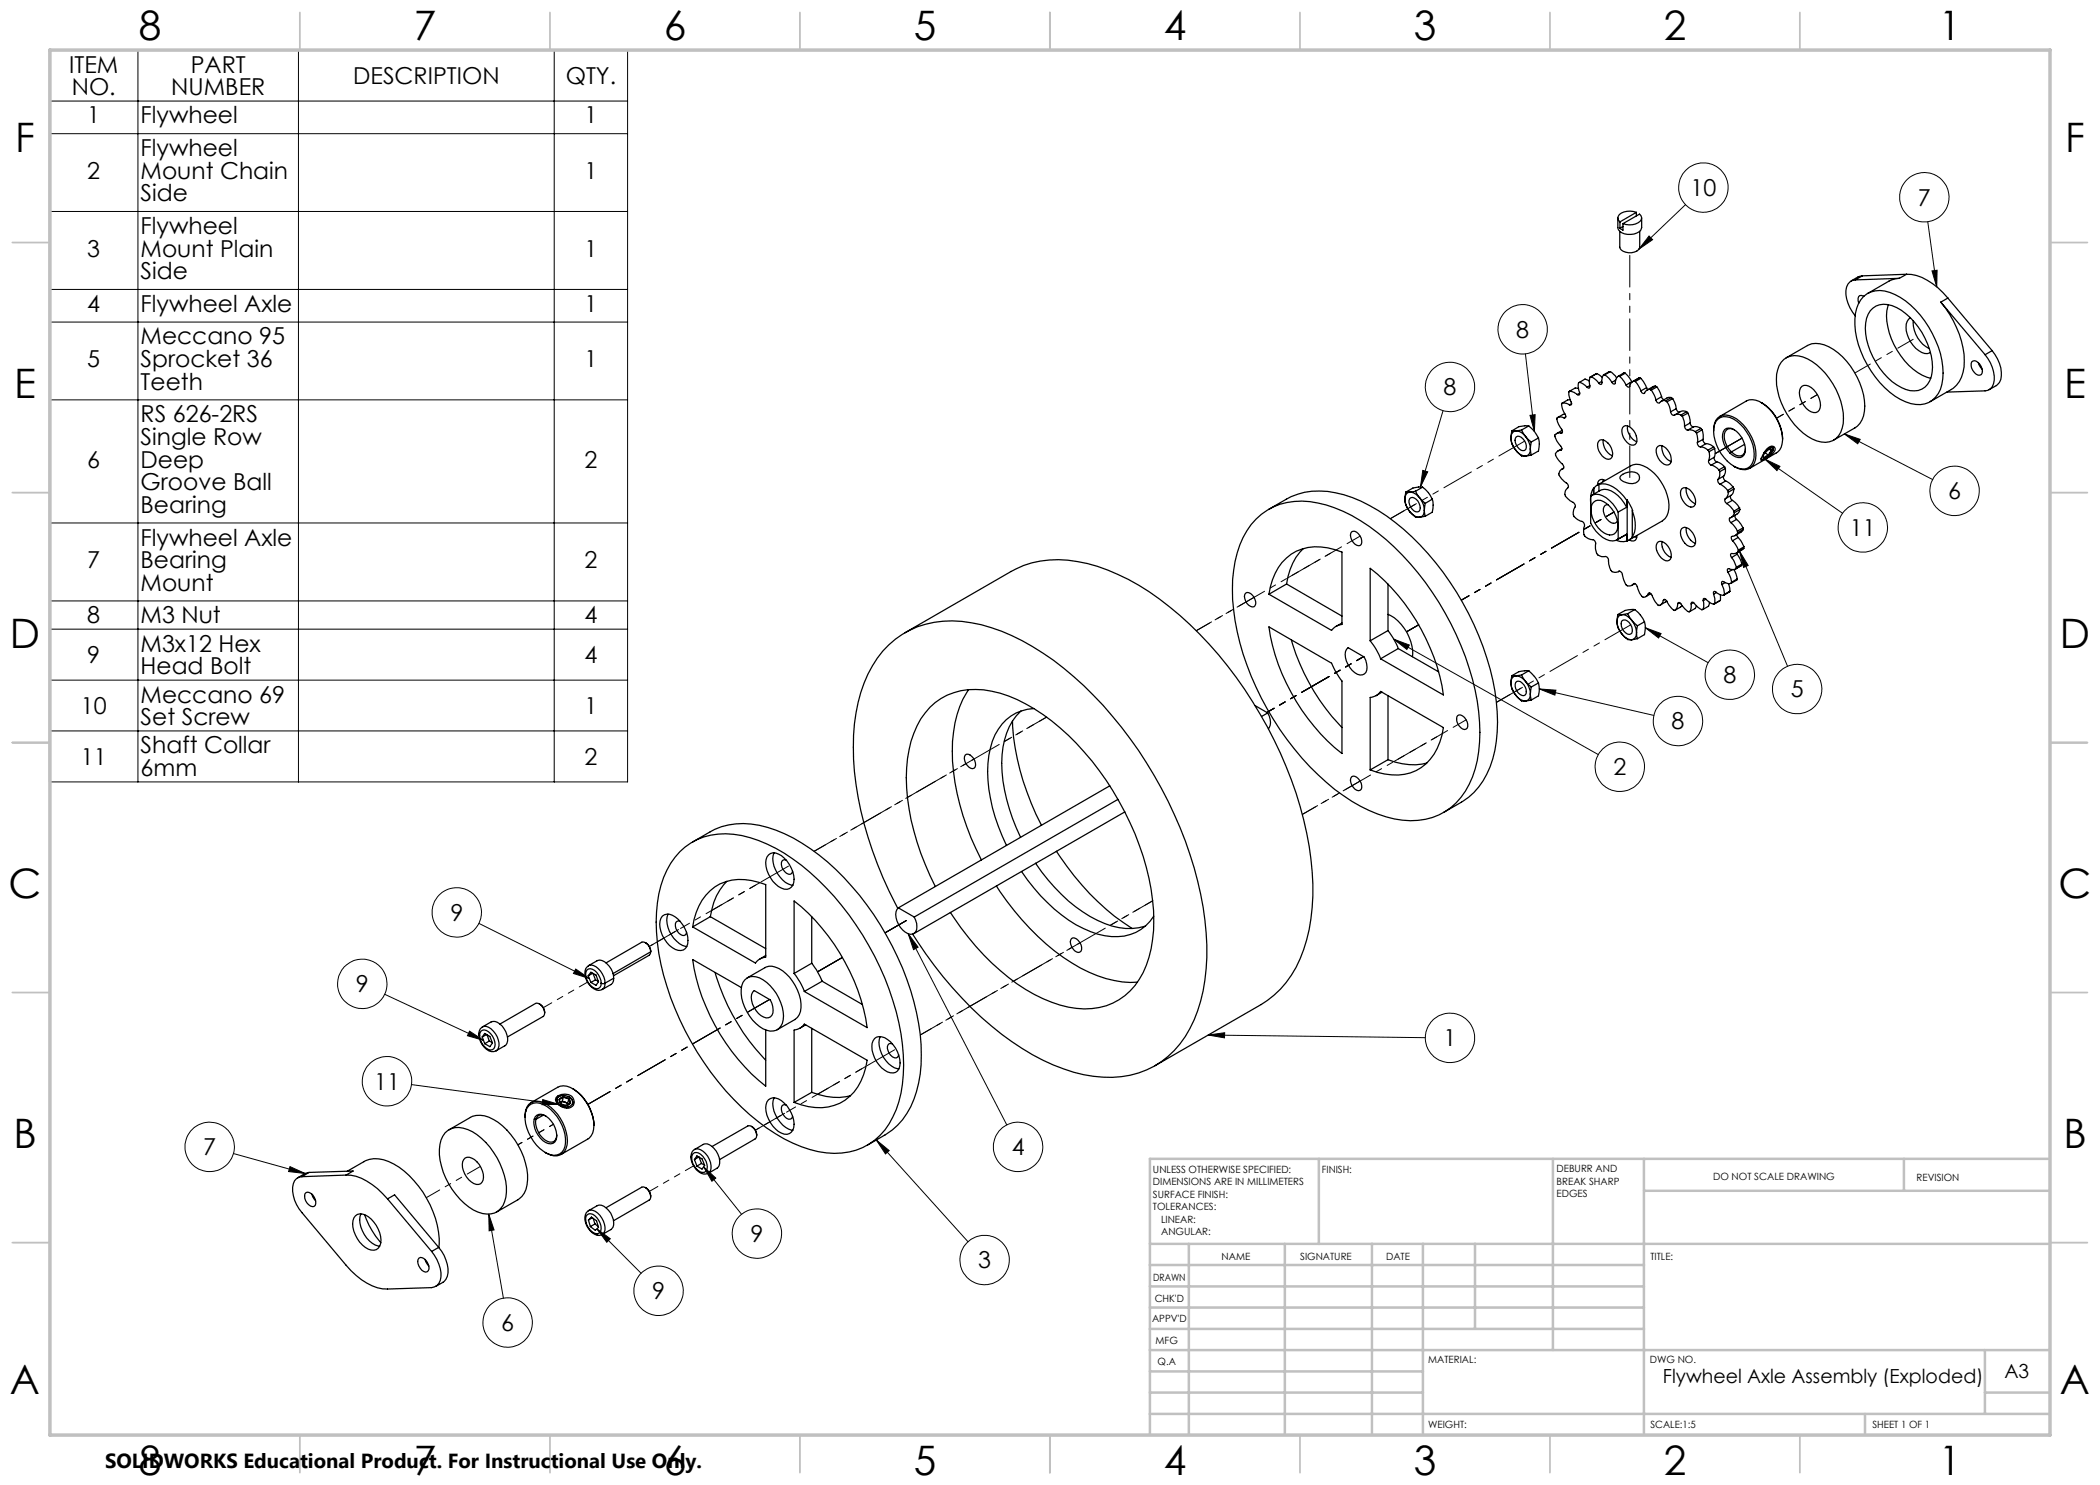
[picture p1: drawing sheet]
<svg xmlns="http://www.w3.org/2000/svg" width="420mm" height="297mm" viewBox="0 0 420 297" stroke-linecap="round" stroke-linejoin="round" font-family="sans-serif">
<g fill="none" stroke="#000" stroke-width=".25">
<path d="M323.6 43.6v1.9a1.77 1.77 0 0 0 1.9 1.4 2.49 2.49 0 0 0 2.8-1.3v-2M324 46.3v3.1a2.13 2.13 0 0 0 2.9 1 1.25 1.25 0 0 0 1-1v-3.1M324 44.4v1.2M324.6 44.7l3.3-1.9a.96 .96 0 0 1 .4 1 .96 .96 0 0 1-.7 .8 3.6 3.6 0 0 1-3 .1zM324.6 44.7v1.3l-.6-.4M324.6 45.3l-.6 .3M327.3 42.5a3.1 3.1 0 0 0-3.7 .8l.1 .7 .3 .4M327.3 42.5v.7M327.3 42.5l-3.3 1.9M371.1 56a2.29 2.29 0 0 0-1.9 2.9 8.2 8.2 0 0 0 1.9 4.3M372.5 55.2l-.9 .2-1.4 .8M372.5 55.2l-1.4 .8"/>
<path d="M372.7 59.3a5.3 5.3 0 0 1 6.3-.4 18.8 18.8 0 0 1 9.5 16.9 5 5 0 0 1-5.4 5.1 12.8 12.8 0 0 1-8-5.5 17.6 17.6 0 0 1-4-12.7 6 6 0 0 1 1.6-3.4zM372.8 59.3a.7 .7 0 0 0-1.2 .4l.2 .9M379.9 55.7l-1.8 .4-4.6 2.6M379.9 55.7l-8.8 .3M381.3 54.9a9.4 9.4 0 0 1 6.3 2.7l2 2M381.3 54.9l-1.4 .8M381.3 54.9l-8.8 .3M389.6 59.6l-1.4 .8M389.6 59.6l8.8 10.5M313.9 78.2l-.1 .2v.7l.5 1.7-.2 .2h-.2M313.9 78.2l1 .3 .6 .4M314 79.9l-.5 .1-1.1 .6"/>
<path d="M315.7 77.7l-.7-.1-1.1 .6M315.9 76.5h-.1a.54 .54 0 0 0-.2 .8l.3 1.2a.31 .31 0 0 1 0 .4 .31 .31 0 0 1-.4 0M315.9 76.5l.8 .3 .7 .6M315.9 78.6l-.4 .3M317.9 76.2l-.9-.4-1.1 .7M318 77.1l-.6 .3M318 75.4l-.1 .8 .1 1a.3 .3 0 0 1-.2 .4 .3 .3 0 0 1-.4-.2M318.2 75.3l-.2 .1M318.2 75.3l1 .7 .6 .6M319.4 74.7l1.1 .8M319.4 74.7l-1.4 .7M319.4 74.7l-1.2 .6"/>
<path d="M320.4 76.3l-.6 .3M320.7 75l-.2 .5-.1 1a.32 .32 0 0 1-.3 .4 .32 .32 0 0 1-.3-.3M320.7 75h.3M321 75l.7 .6 .7 .9M322.1 74.3l1.2 1.3M322.1 74.3h-.3l-1.1 .7M322.1 74.3l-1.1 .7M323.1 76l-.7 .5M323.7 75.2a1.99 1.99 0 0 0-.7 1.6h-.3l-.3-.3M323.7 75.2l.2 .1M323.9 75.3l.6 .5 .7 1.2M325 74.6l1.4 1.7"/>
<path d="M325 74.6h-.2l-1.1 .6M325 74.6l-1.1 .7M326.4 76.3l-1.2 .7M326.4 76.3v.1M326.8 76.2a1.82 1.82 0 0 0-1 1.2h-.3l-.3-.4M326.8 76.2l.3 .1M327.1 76.3l1.1 1.9M327.9 75.6l.3 .1M327.9 75.6l-1.3 .7M327.9 75.6l-1.1 .6M328.2 75.7l.5 .6 .6 1.2M328.2 75.7l-1.1 .6"/>
<path d="M329.3 77.5l.3 .4M329.3 77.5l-1.1 .7M330 77.9a1.51 1.51 0 0 0-1.2 .8l-.4-.1-.2-.4M330 77.9l.2 .1M330.2 78l.6 1 .4 1M331.1 77.2l.3 .2M331.1 77.2l-.3 .1-1.4 .7M331.1 77.2l-1.1 .7M331.4 77.4l.4 .7 .5 1.2M331.4 77.4l-1.2 .6M332.3 79.3l.1 .4 .4 .2M332.3 79.3l-1.1 .7"/>
<path d="M334.3 79.5l.2 .2M334.3 79.5h-.7l-1.4 .8M334.3 79.5l-1.1 .6M334.5 79.7l.6 1.3 .1 .7M334.5 79.7l-1.1 .7M356.8 71.9a4.2 4.2 0 0 1 4.7-.1 14.4 14.4 0 0 1 7.2 12.9 3.8 3.8 0 0 1-3.6 3.8 9.5 9.5 0 0 1-7-4.6 12.7 12.7 0 0 1-2.6-9.9l.3-.8zM357.2 71.6l4.3-2.5a4.8 4.8 0 0 1 5.2 .8 14.5 14.5 0 0 1 6.2 12.3 4.4 4.4 0 0 1-1.9 3.4l-4.3 2.4M360.4 77.3a2.24 2.24 0 0 1 2.8 1.2 3.6 3.6 0 0 1 .7 3.5 1.33 1.33 0 0 1-2.2 .1 4.1 4.1 0 0 1-1.6-4.5zM374.6 61.6a4.2 4.2 0 0 1 4.7-.1 14.3 14.3 0 0 1 7.1 12.9 3.9 3.9 0 0 1-2.1 3.5 3.9 3.9 0 0 1-4-.4 14.4 14.4 0 0 1-7.2-12.9 4.4 4.4 0 0 1 1.5-3zM377.6 60.9a11.3 11.3 0 0 0 1.8 9.2 11.5 11.5 0 0 0 6.8 5.6M382.1 63.6a2.65 2.65 0 0 0-.6 3.3 5 5 0 0 0 3.9 3.8l.7-.2M382.7 64.1a5.8 5.8 0 0 0 3.2 5.6"/>
<path d="M388.2 60.4a18.6 18.6 0 0 1 4.6 13 5.7 5.7 0 0 1-2.5 4.5l-4.3 2.4M388.2 60.4l8.8 10.5M394.3 72.4a.83 .83 0 0 1 1.3 .1 1.93 1.93 0 0 1 .6 2.4 1.53 1.53 0 0 1-1.9-1.2l-.1-.5zM395.7 72.5l.3 .8 .4 .5M397 70.9a7.1 7.1 0 0 1 1.7 5.8 1.77 1.77 0 0 1-1.7 1.5l-7.6 .2M398.4 70.1a7.1 7.1 0 0 1 1.8 5.8 3.5 3.5 0 0 1-2.4 2M398.4 70.1l-1.4 .8M281 99.8a4.2 4.2 0 0 0 .9 2.5M281 99.8a3.7 3.7 0 0 0 .9 2.5M281.2 98.4h.7M281.2 98.4l-.2 1.4M281.9 98.4a1.2 1.2 0 0 0-.9 1.4"/>
<path d="M281.9 98.4a2.73 2.73 0 0 1 2 1.2M281.9 99.7a1.26 1.26 0 0 1 1.9 .9 1.19 1.19 0 0 1-.2 1.8 2.03 2.03 0 0 1-1.7-2.7zM283.1 98.2l.8 1.4M283.1 98.2l-1.2 .2M283.9 99.6l1.1 1.1M283.9 99.6a4.2 4.2 0 0 1 1 2.5M284.5 97.4a5.6 5.6 0 0 1 2 2.4M284.5 97.4h-.4a4.9 4.9 0 0 0-2.9 1M284.5 97.4l-1.4 .8M286.5 99.8a4.9 4.9 0 0 1 0 2.6l-1.5 .9M286.5 99.8l-1.5 .9M302.2 87.6a4.5 4.5 0 0 0 1 2.5"/>
<path d="M302.2 87.6a3.4 3.4 0 0 0 1 2.5M302.4 86.2h.8M302.4 86.2l-.2 1.4M303.2 86.2a1.25 1.25 0 0 0-1 1.4M303.2 86.2a2.45 2.45 0 0 1 1.9 1.1M303.2 90.1a2.33 2.33 0 0 0 1.9 1.1M303.2 90.1l1.1 1.1h.8M303.2 87.4a1.53 1.53 0 0 1 2 1.2 .97 .97 0 0 1-.6 1.5 2.03 2.03 0 0 1-1.4-2.7zM304.3 86l.8 1.3M304.3 86l-1.1 .2M305.1 87.3l1.1 1.1M305.1 87.3a4.2 4.2 0 0 1 1 2.5"/>
<path d="M305.8 85.2a6.4 6.4 0 0 1 1.9 2.4M305.8 85.2h-.4a4.7 4.7 0 0 0-3 1M305.8 85.2l-1.5 .8M306.1 89.8a1.14 1.14 0 0 1-1 1.4M306.1 89.8l.1 1.2M306.2 88.4l-.1 1.4M306.2 91l-1.1 .2M307.7 87.6a4.9 4.9 0 0 1 0 2.6l-1.5 .8M307.7 87.6l-1.5 .8M312.1 90.1a.9 .9 0 0 0-1 .9l.8 1.2a1.57 1.57 0 0 1 .8 1.4l-.1 .1M312.2 86.6a.88 .88 0 0 0-1.2 .6l.6 1.3a1.58 1.58 0 0 1 .7 1.5l-.2 .1M312.3 90l-.2 .1"/>
<path d="M312.4 89.7l-.8 .5M312.4 80.6v.1a3.4 3.4 0 0 0 .8 2.5l-.1 .3-.3 .1M312.4 80.6l.9 .1 .6 .3M312.5 86.1l-1.2 .6M312.5 86.5l-.3 .1M312.6 93.7a1.13 1.13 0 0 0-.8 1 1.13 1.13 0 0 0 .5 1.1l.4 .4a1.4 1.4 0 0 1 1 1.2 1.41 1.41 0 0 0-.4 2l.7 .8a1.12 1.12 0 0 1 1 1.2 1.69 1.69 0 0 0 1 2.8 1.01 1.01 0 0 1 .7 1.6 1.74 1.74 0 0 0 2 2.1 1.04 1.04 0 0 1 .4 1.3v.5a1.62 1.62 0 0 0 2.1 1.6 1.07 1.07 0 0 1 .5 1.2l.1 .5a1.31 1.31 0 0 0 1.8 1.4l.2-.1M312.7 93.7h-.1M312.7 93.6l-.4 .2M312.8 83.6a.97 .97 0 0 0-1.4 .1l.1 .7 .4 .7a1.64 1.64 0 0 1 .5 1.5h-.2M312.9 82.8l-1.4 .7M313.2 83.4l-.4 .2M314.3 80.7l-.4 .3"/>
<path d="M318.1 99.3v1.3M318.1 99.2a2.97 2.97 0 0 1 3.8 .9l.7 .7 1 1.6M318.1 99.2v5.4a6.1 6.1 0 0 0 4.5 3.6l1-.4v-5.4M318.3 99.1a3.5 3.5 0 0 1 3.9-.9 7 7 0 0 1 3.1 3.3M318.7 97.7l-.3 .4-.3 1.1M318.7 97.7v1.2M318.8 97.6l-.1 .1M318.8 97.6v1.2M319.7 88.3a.97 .97 0 0 1 1.5 0 2.88 2.88 0 0 1 1.1 3.2 1.01 1.01 0 0 1-1.4 0 2.86 2.86 0 0 1-1.2-3.2zM319.8 96.9a4.5 4.5 0 0 1 4.2 1.6l1.3 1.5M319.8 96.9l.1-.1-.6 .3-.5 .5M319.8 96.9v1.3"/>
<path d="M320.7 88a3.1 3.1 0 0 0 1.8 3.2M320.7 95.9l-.1 .4M321 96.1a.95 .95 0 0 0-1.1-.1 .95 .95 0 0 0-.4 1l6.6-3.8a3.5 3.5 0 0 1 4 .8 9.2 9.2 0 0 1 3.5 8.5 2.66 2.66 0 0 1-1.1 1.7l-6.6 3.8a.92 .92 0 0 0 1 .1 .92 .92 0 0 0 .5-1M324.2 95.1a3.1 3.1 0 0 1 3.2-.5 1.18 1.18 0 0 1 .4 1.5 1.18 1.18 0 0 1-1.3 .6 3.3 3.3 0 0 1-2.5-1zM324.8 85.3a1.94 1.94 0 0 1 2.3 1.4 1.99 1.99 0 0 1-.1 2.2 1.94 1.94 0 0 1-2.3-1.4 1.99 1.99 0 0 1 .1-2.2zM325.5 85.2a3.3 3.3 0 0 0 1.8 3.2M331.2 80a.53 .53 0 0 0 .3 .6 .53 .53 0 0 0 .7-.3l.4-.2h.6M331.6 89.3a1.36 1.36 0 0 1 1.9 .7 2.44 2.44 0 0 1 .4 2.8 1.79 1.79 0 0 1-2.3-1.2 2.09 2.09 0 0 1 0-2.3zM332.4 89.1a3 3 0 0 0 1.8 3.2M333.2 80.1l.2 .3M333.4 80.4l.5 .9 .2 1.1M334.1 82.4a.69 .69 0 0 0 .4 .6 .69 .69 0 0 0 .8-.1l.9 .1"/>
<path d="M335.2 81.7a.71 .71 0 0 0 .7 .7M335.2 81.7l-1.1 .7M336.2 83l.2 .3M336.4 97.8a1.3 1.3 0 0 1 1.9 .5 2.41 2.41 0 0 1 .5 2.9 1.3 1.3 0 0 1-1.9-.6 2.41 2.41 0 0 1-.5-2.8zM336.4 83.3l.4 1 .1 .9M336.9 85.2a.8 .8 0 0 0 .7 .8M337.3 97.6a3.1 3.1 0 0 0 1.8 3.1M337.3 82.3l.3 .3M337.3 82.3l-.9-.1-1.5 .8M337.3 82.3l-1.1 .7M337.6 86h.9l.6 .3M337.6 82.6l.3 .8 .1 1.2"/>
<path d="M337.6 82.6l-1.2 .7M338 84.6a.73 .73 0 0 0 .7 .8M338 84.6l-1.1 .6M338.7 85.4a1.65 1.65 0 0 1 1.5 .3M338.7 85.4l-1.1 .6M339.1 86.3l.2 .3M339.3 86.6l.2 1.3v.6M339.5 88.5a.81 .81 0 0 0 .6 .9M340.1 89.4a2.23 2.23 0 0 1 1.5 .6M340.2 85.7l.2 .3M340.2 85.7l-1.1 .6M340.4 86l.2 1v.9"/>
<path d="M340.4 86l-1.1 .6M340.6 87.9a.74 .74 0 0 0 .6 .8M340.6 87.9l-1.1 .6M341.2 88.7l1 .3 .5 .4M341.2 88.7l-1.1 .7M341.6 90l.2 .3M341.7 92.1a.81 .81 0 0 0 .5 .9M341.8 90.3l.1 1-.2 .8M342.2 93l.8 .3 .8 .7M342.7 86.2a2.62 2.62 0 0 1 2.5-3.2 7.2 7.2 0 0 1 5.1 4.5 6.1 6.1 0 0 1 .3 5.6 2.87 2.87 0 0 1-3.8 .2M342.7 89.4l.2 .3M342.7 89.4l-1.1 .6"/>
<path d="M342.9 91.4a.83 .83 0 0 0 .5 1M342.9 91.4l-1.2 .7M342.9 89.7l.1 1-.1 .7M342.9 89.7l-1.1 .6M343.4 92.4l.7 .3 .8 .6M343.4 92.4l-1.2 .6M343.6 83.8a3.1 3.1 0 0 1 3.8 .5 8.3 8.3 0 0 1 3.2 8 2.14 2.14 0 0 1-3 1.3 8.5 8.5 0 0 1-4.8-8.1l.4-1.3zM343.6 95.9a.77 .77 0 0 0 .4 .9M343.8 94l.2 .3M344 83.3l5.2-3.1a3.1 3.1 0 0 1 3.4 .5 9 9 0 0 1 3.8 8.1 2.28 2.28 0 0 1-1.2 1.8l-5.2 3.1M344 94.3a2.03 2.03 0 0 1-.4 1.6M344 96.8l.8 .5 .7 .8"/>
<path d="M344.7 95.2a.82 .82 0 0 0 .4 1M344.7 95.2l-1.1 .7M344.9 85.9a1.73 1.73 0 0 1 2.4 .4 4.4 4.4 0 0 1 1.5 4.7 1.44 1.44 0 0 1-2.2 .1 4.5 4.5 0 0 1-1.9-4.7zM344.9 93.3l.2 .4M344.9 93.3l-1.1 .7M345.1 99.8a.71 .71 0 0 0 .2 .9M345.1 93.7a1.89 1.89 0 0 1-.4 1.5M345.1 93.7l-1.1 .6M345.1 96.2l.6 .3 .9 .9M345.1 96.2l-1.1 .6M345.5 98.1l.2 .4M345.7 98.5a1.65 1.65 0 0 1-.6 1.3"/>
<path d="M346.2 99.1a.76 .76 0 0 0 .3 1M346.2 99.1l-1.1 .7M346.3 90.4l-.3 .3M346.6 97.4l.2 .4M346.6 97.4l-1.1 .7M346.8 97.8a1.51 1.51 0 0 1-.6 1.3M346.8 97.8l-1.1 .7M346.9 86a1.3 1.3 0 0 0-1.5-.1 1.3 1.3 0 0 0-.6 1.4 4.7 4.7 0 0 0 1.5 3.1M348.9 88.9l-2.6 1.5M349.1 89.8a1.31 1.31 0 0 1-.8 1.3 1.31 1.31 0 0 1-1.5-.3l-.5-.4M352.2 91.8h.1M352.2 80.5a8.9 8.9 0 0 1 4.3 7.3"/>
<path d="M352.7 91.2a.22 .22 0 0 0-.1 .2 .22 .22 0 0 0 .2 .1M352.7 91.2l.1 .3M352.8 91.9h-.3M353 91.8v.1M353.1 90.5l.6 .6M353.3 89.8l.3-.2a.75 .75 0 0 1 .9-.4 .75 .75 0 0 1 .5 .9 5.5 5.5 0 0 1-2.8 2v-.3l.3-.8zM353.7 91.1l-.9 .4M353.7 91.1l-.5 .1-.4 .3M353.9 89.8l.4 .4M354.1 89.8h.2v.4M354.1 89.8a2.35 2.35 0 0 0-1.4 1.4M354.1 89.8l.2 .4"/>
<path d="M354.1 89.8l-.2 .1M354.2 89.5l-.7 .3-.8 .8M354.2 89.5h.2M354.3 90.2l-.6 .9M354.3 90.2l-.4 .3-.2 .6M354.4 89.3l-.2 .2M354.4 89.5l.2 .2a2.53 2.53 0 0 1-2.2 2.1l-.1-.3M354.4 89.5l.1 .1M354.5 89.4l.1 .6-.2 .3M354.5 89.5v.1M249.1 118.6a1.48 1.48 0 0 1 1.9 1.3 .94 .94 0 0 1-.5 1.5 2.03 2.03 0 0 1-1.4-2.8zM251.2 103.8a12.8 12.8 0 0 1 12.4-3.2 34.1 34.1 0 0 1 16.9 10.5 57.1 57.1 0 0 1 15.2 31.2 26.3 26.3 0 0 1-1.9 14.6 12.5 12.5 0 0 1-13.3 7.1 28.9 28.9 0 0 1-15.2-7.5 56.9 56.9 0 0 1-18.6-34.5 26.5 26.5 0 0 1 1.9-14.5l1.6-2.6z"/>
<path d="M253.7 101.9a18.2 18.2 0 0 1 8.7-3.7 21.9 21.9 0 0 1 13.2 3.9 53.3 53.3 0 0 1 19.2 22.8 45.5 45.5 0 0 1 4.6 21.5 17.7 17.7 0 0 1-5.7 13.1l-5 3M256.4 112.5a9.5 9.5 0 0 1 10.5-2.6l1.5 .5v14.5a3.1 3.1 0 0 0-2.1 1.2l-12.5-7.3a13.1 13.1 0 0 1 2.6-6.3zM257.3 116.8l11.1 6.4M257.3 116.8l-3.5 2M260.6 109.7a11.8 11.8 0 0 0-3.3 7.1M270.3 106.4a1.53 1.53 0 0 1 1.9 1.2 .99 .99 0 0 1-.5 1.5 2.05 2.05 0 0 1-1.4-2.7zM277.6 116.8v9.3M281.9 102.3a2.52 2.52 0 0 0 2 1.1M281.9 102.3l1.2 1.1h.8M284.9 102.1a1.14 1.14 0 0 1-1 1.3M284.9 102.1l.1 1.2M285 100.7l-.1 1.4"/>
<path d="M285 103.3l-1.1 .1M318.7 100.4a1.8 1.8 0 0 1 2.6 .3 5.5 5.5 0 0 1 2.2 5.2 1.62 1.62 0 0 1-2.7 .7 5.5 5.5 0 0 1-2.4-5.8zM321.6 100.9a1.15 1.15 0 0 0-.8 1.9 2.29 2.29 0 0 0 2.2 1.8l.5-.4M323.3 108.1a2.95 2.95 0 0 0 2 .1M323.8 114.3a.96 .96 0 0 1 .8 1.1l.2 .8a1.02 1.02 0 0 0 .8 1 1.02 1.02 0 0 0 1.1-.4M323.8 114.3h.1M323.8 114.3h-.1M325.3 106.9l-1.9 1M325.3 101.5l-1.7 .9M325.3 100v1.5M325.3 106.9v1.3M325.3 106.9l-.2 .1"/>
<path d="M325.4 100l.9 1.6 .2 .6M325.4 100h-.1M325.4 108.2h-.1M325.4 100v8.2M326.5 107.4l-.2 .2-.9 .6M326.5 102.2a5.9 5.9 0 0 1 0 5.2M326.5 102.2v5.2M326.7 116.8a.88 .88 0 0 1 .9 1l.3 .8 .6 .8a.89 .89 0 0 0 1.2-.7M326.8 116.7l-.1 .1M327 107.3l.3 .2M327 116.7l-.6 .3M329.7 118.7a.47 .47 0 0 1 .5 0 .47 .47 0 0 1 .2 .4l.8 1.5a.68 .68 0 0 0 .8 .5 .68 .68 0 0 0 .6-.7l.1-.3"/>
<path d="M329.9 118.6l-.2 .1M330.2 118.7l-1 .6M331.6 108.4a2.02 2.02 0 0 1 2.3 1.4 1.52 1.52 0 0 1-.4 2.4 2.83 2.83 0 0 1-2.1-3.5zM332.4 108.3a3.1 3.1 0 0 0 1.8 3.2M333 119.9l-.3 .2M336.3 105.8a1.15 1.15 0 0 1 1.9 .3 2.6 2.6 0 0 1 .7 3 1.52 1.52 0 0 1-2.2-.9 2.48 2.48 0 0 1-.4-2.4zM337.3 105.5a3.1 3.1 0 0 0 1.8 3.2M341.2 119.8l-.6 .4M342.7 118.8v-.4l.1-.1 .4 .1a2.22 2.22 0 0 0 1.5 .7M342.7 118.8l.3 1-.1 .9M343.3 118.5l-.6 .3M344.1 119v1.1"/>
<path d="M344.4 116.9l.4 1 .1 1M344.9 118.9l-.2 .2M345.1 116.5l-.7 .4M345.3 100.7l.8 .6 .7 .9M345.6 114.4l.6 1.3 .1 .7M345.7 116.7l.3 1.5M346 118.2l-1.3 .9M346 118.2l-1.1 .7M346.2 104.5l.7 .8 .6 .9M346.2 116.7a2.4 2.4 0 0 1-1.7-.4l-.2 .2 .1 .4M346.3 111.5l.5 .7 .5 1.2M346.3 116.4l-.1 .3"/>
<path d="M346.5 100.1l.6 .4 .8 1.1M346.5 100.1l-1.2 .6M346.5 108.2l.7 .8 .5 1M346.5 113.9l-.9 .5M346.8 102.2l.1 .3M346.8 113.9l.4 .9 .3 1M346.9 102.5a1.51 1.51 0 0 1-1 1.2v.4l.3 .4M347 103v.5l.3 .4M347.2 113.7a1.87 1.87 0 0 1-1.6 0l-.1 .2 .1 .5M347.3 113.4l-.1 .3M347.3 103.9l.6 .5 .7 1.2M347.3 110.6l.1 .2"/>
<path d="M347.3 103.9l-1.1 .6M347.4 106.9l.2 .6M347.4 110.8l.6 1 .4 1M347.4 110.8l-1.1 .7M347.5 115.8l-.2 .2-1.1 .7M347.5 115.8l-1.2 .6M347.5 106.2v.4M347.5 106.6a1.38 1.38 0 0 1-1.2 .7l.2 .9M347.6 110.3a1.6 1.6 0 0 1-1.4 .4l-.1 .4 .2 .4M347.6 107.5l.6 .6 .6 1.3M347.6 107.5l-1.1 .7M347.7 110l-.1 .3"/>
<path d="M347.9 101.6l.1 .3M347.9 101.6l-1.1 .6M348 101.9l-.4 .8-1.3 .8M348 101.9l-1.1 .6M348.3 113.1l-1.2 .7M348.3 113.1l-1.1 .6M348.4 112.8l-.1 .3M348.4 112.8l-1.1 .6M348.6 105.6l.1 .3M348.6 105.6l-1.1 .6M348.7 105.9l-.5 .5-1.2 .7M348.7 105.9l-1.2 .7"/>
<path d="M348.8 109.7l-1.5 .9M348.8 109.7l-1.2 .6M348.8 109.4v.3M348.8 109.4l-1.1 .6M181 126.5l21.2-12.2a20 20 0 0 1 15.3-1.6 44.6 44.6 0 0 1 18.5 10.4 82.5 82.5 0 0 1 25.8 46.1 42.9 42.9 0 0 1-1.1 20.7 19.7 19.7 0 0 1-8.5 11l-21.2 12.2M193.7 137.9a21.3 21.3 0 0 0-3.2 12.3 48.9 48.9 0 0 0 5.8 21.8M253.8 125.4l12.5 7.2a14.2 14.2 0 0 0 2.1 3.6v14.5a40.5 40.5 0 0 1-14.6-25.3zM258.3 128a42.5 42.5 0 0 0 10.1 17.5M268.4 124.6l-1.2 .7M269.6 129.5l3.2 1.9a3.7 3.7 0 0 1 .4 3.1 1.44 1.44 0 0 1-2.2 0 4.1 4.1 0 0 1-1.7-4.6zM274 139.5a2.61 2.61 0 0 0 2.1-1.2l12.6 7.2a10.5 10.5 0 0 1-6.6 9.1 12.4 12.4 0 0 1-8.1-.6zM274 128.2v-14.5a40.3 40.3 0 0 1 14.7 25.3l-12.6-7.2"/>
<path d="M274 128.2a12.6 12.6 0 0 1 2.1 3.6M276.4 138.4l-1.2 .7M277.6 126.1a13.7 13.7 0 0 1 2 3.6M277.6 122.9a8.8 8.8 0 0 1 4.9 8.4M277.6 126.1l-3.6 2.1M277.6 139.1v12.8M279.6 129.7l-3.5 2.1M279.6 129.7l8.1 4.7M302.2 136.6a4.5 4.5 0 0 0 1 2.5M302.2 136.6a3.4 3.4 0 0 0 1 2.5M302.4 135.1l.8 .1M302.4 135.1l-.2 1.5"/>
<path d="M303.1 136.5a.83 .83 0 0 1 1.3 .1 1.87 1.87 0 0 1 .6 2.4 1.53 1.53 0 0 1-1.9-1.3l-.1-.4zM303.2 139.1a2.33 2.33 0 0 0 1.9 1.1M303.2 135.2a1.19 1.19 0 0 0-1 1.4M303.2 135.2a2.45 2.45 0 0 1 1.9 1.1M303.2 139.1l1.1 1.1h.8M304.3 135l.8 1.3M304.3 135l-1.1 .2M305.1 136.3l1.1 1.1M305.1 136.3a4.2 4.2 0 0 1 1 2.5M305.8 134.2a6.8 6.8 0 0 1 1.9 2.4M305.8 134.2l-.5-.1a4.9 4.9 0 0 0-2.9 1M305.8 134.2l-1.5 .8"/>
<path d="M306.1 138.8a1.19 1.19 0 0 1-1 1.4M306.1 138.8l.1 1.2M306.2 137.4l-.1 1.4M307.7 136.6a4.8 4.8 0 0 1 0 2.6l-1.5 .8M307.7 136.6l-1.5 .8M323.4 124.3a4.2 4.2 0 0 0 1 2.5M323.4 124.3a3.2 3.2 0 0 0 1 2.5M323.6 122.9h.8M323.6 122.9l-.2 1.4M324.4 122.9a1.14 1.14 0 0 0-1 1.4M324.4 122.9a2.4 2.4 0 0 1 1.9 1.1M324.4 126.8a2.75 2.75 0 0 0 1.9 1.1"/>
<path d="M324.4 126.8l1.1 1.1h.8M324.4 124.1a1.53 1.53 0 0 1 2 1.3 1 1 0 0 1-.6 1.5 2.04 2.04 0 0 1-1.4-2.8zM325.5 122.7l.8 1.3M325.5 122.7l-1.1 .2M326.3 124l1.2 1.2M326.3 124a4.5 4.5 0 0 1 1 2.5M327 121.9a6.1 6.1 0 0 1 1.9 2.5M327 121.9h-.4a4.7 4.7 0 0 0-3 1M327 121.9l-1.5 .8M327.3 126.5a1.26 1.26 0 0 1-1 1.4M327.3 126.5l.2 1.2M327.5 125.2l-.2 1.3"/>
<path d="M327.5 127.7l-1.2 .2M328.9 124.4a4.8 4.8 0 0 1 0 2.5l-1.4 .8M328.9 124.4l-1.4 .8M332.7 120.1a.41 .41 0 0 1 .4-.2 .41 .41 0 0 1 .3 .4l.6 .9a1.12 1.12 0 0 0 .9 .9h.1M333.4 120.2l-1.3 .8M335.5 120.8a.36 .36 0 0 1 .4-.3 .36 .36 0 0 1 .3 .3l.5 .7a1.46 1.46 0 0 0 1.1 .8h.1M335.5 120.8a1.51 1.51 0 0 1-.5 1.3M336 120.5l-.5 .3M336.4 121.1l-1.4 1M338.2 120.8l.1-.3h.3l1.2 1.1a.57 .57 0 0 0 .7 .3h.1M338.2 120.8a2.03 2.03 0 0 1-.3 1.5M338.7 120.5l-.5 .3"/>
<path d="M339.3 121.2l-.3 .5-1.1 .6M340.6 120.2a.32 .32 0 0 1 .2-.5 .32 .32 0 0 1 .4 .2l1 .7 .6 .3M340.6 120.2l.1 1.1-.1 .6M341.9 120.5l-.2 .7-1.1 .7M342.9 120.7l-.1 .2M344.1 120.1l-1.3 .8M344.1 120.1l-1.2 .6M193 151a1.39 1.39 0 0 1 1.9 1.1 1.08 1.08 0 0 1-.4 1.6 2.06 2.06 0 0 1-1.5-2.7zM202.5 144.2a49.9 49.9 0 0 0 5.8 20.9M204.2 142.2a12.7 12.7 0 0 0-3.8 8.8 34.2 34.2 0 0 0 3.7 16.5M206.8 141.7a9.4 9.4 0 0 0-8.7 7.9 28.5 28.5 0 0 0 2.3 17.5l.9 2M222 157.2l-42.3 24.4"/>
<path d="M223.6 159.9l-40.8 23.5M251 141.1l2.5 1.5M253.5 142.6a2.76 2.76 0 0 1 .2 3.2M253.5 142.6l-1.2 .7M270.3 155.4a1.53 1.53 0 0 1 1.9 1.2 .99 .99 0 0 1-.5 1.5 2.05 2.05 0 0 1-1.4-2.7zM277.6 151.9a12.4 12.4 0 0 0 7.8 .7M277.6 151.9l-3.6 2.1M291.5 143.1a1.53 1.53 0 0 1 1.9 1.3 1 1 0 0 1-.5 1.5 2.06 2.06 0 0 1-1.4-2.8zM306.2 140l-1.1 .2M136 170.4a13 13 0 0 1 12.3-3.3 31.9 31.9 0 0 1 15.3 8.9 56.7 56.7 0 0 1 16.9 32.9 26.1 26.1 0 0 1-1.9 14.5 12.5 12.5 0 0 1-13.4 7.2 28.9 28.9 0 0 1-15.2-7.6 57.1 57.1 0 0 1-18.5-34.4 26.3 26.3 0 0 1 1.9-14.6l.7-1.3zM138.5 168.4a17.9 17.9 0 0 1 8.6-3.6 21.9 21.9 0 0 1 13.3 3.8 50.6 50.6 0 0 1 16.9 18.5 50.1 50.1 0 0 1 7 23.9 20.9 20.9 0 0 1-3.8 12.9 12.5 12.5 0 0 1-3.5 3.1l-3.5 2M142 178.1a9.7 9.7 0 0 1 9.7-1.6l1.4 .4v14.5a2.9 2.9 0 0 0-2 1.2l-12.6-7.2a11.8 11.8 0 0 1 3.5-7.3z"/>
<path d="M145.4 176.2a12.1 12.1 0 0 0-3.3 7.1M153.7 171a2.23 2.23 0 0 1 3.1 .6 5.4 5.4 0 0 1 1.8 5.5 1.61 1.61 0 0 1-2.3 .5 6 6 0 0 1-3.1-5.7zM154.8 170.6a5.4 5.4 0 0 0 2.9 6.2l.9 .3M157.2 172a.65 .65 0 0 0-.9 .5 2.21 2.21 0 0 0 1.7 2.4l.3-.2 .2-.5M187.1 177.3a50.3 50.3 0 0 1-5.8-21.8 20.6 20.6 0 0 1 3.7-12.9 12.8 12.8 0 0 1 13.4-4.3 32.5 32.5 0 0 1 15.3 8.8 57.2 57.2 0 0 1 16.8 32.9 26.7 26.7 0 0 1-1.9 14.5 12.8 12.8 0 0 1-14.9 6.9 32.1 32.1 0 0 1-15.3-8.8 57.4 57.4 0 0 1-8.3-10.1M199.3 177.2a49.6 49.6 0 0 0 16.8 16.4 21.2 21.2 0 0 0 11.4 2.8M204.3 174.3a33.9 33.9 0 0 0 12.4 11.4 12.1 12.1 0 0 0 10.5 .8 8.7 8.7 0 0 0 3.6-3.3M207.1 172.6a33.6 33.6 0 0 0 12.4 11.5 12.4 12.4 0 0 0 9.5 1.1M211.3 170.2a49.5 49.5 0 0 0 15.1 15.5M225 162.4l-42.2 24.3M117.4 194a1.61 1.61 0 0 1 2.3 1 2.35 2.35 0 0 1 .3 2.5 1.06 1.06 0 0 1-1.5-.1 2.95 2.95 0 0 1-1.1-3.4zM117.7 195.2l.5-.8 1 .6 .5 1.4-.5 .7-1-.6"/>
<path d="M117.7 195.2l.5 1.3M117.7 193.2a2.06 2.06 0 0 0-.5 2.7 3.3 3.3 0 0 0 2.5 2.2l.7-.2M118.5 194.7l-.8 .5M118.6 194.7l.5 1.3M119.1 196l.6 .3M119.1 196l-.9 .5M120.2 196.6l.3 .1 .5-.1M122.7 195.6a3.8 3.8 0 0 0-2.7-3.6l-.4 .1-1.9 1a2.05 2.05 0 0 1 2.4 1.1 3.9 3.9 0 0 1 .9 2.4M122.7 195.6a1.2 1.2 0 0 1-.5 1.3l-1.8 1a1.2 1.2 0 0 0 .6-1.3M122.7 195.6l-1.7 1M129.1 188.5a1.94 1.94 0 0 1 1 1.9M130.1 190.4a1.81 1.81 0 0 0-1.8-1.9l-7.1 4.1"/>
<path d="M130.1 190.4l-.3 .7-7.1 4.1M130.1 190.4l-7.5 4.3M132.5 183.2a1.96 1.96 0 0 1 2.6 .2 5.7 5.7 0 0 1 2.3 5.9 1.83 1.83 0 0 1-2.9 .2 5.9 5.9 0 0 1-2.5-5.3zM133.6 182.8a5.4 5.4 0 0 0 3.7 6.5M136 184.3a.65 .65 0 0 0-.9 .5 2.21 2.21 0 0 0 1.7 2.3l.3-.1 .2-.5M142.1 183.3l11 6.4M142.1 183.3l-3.6 2.1M143 194.5a42.5 42.5 0 0 0 10.1 17.6M148.3 197.5l-9.8-5.6a40.7 40.7 0 0 0 14.6 25.3v-11.2M148.9 196a2.75 2.75 0 0 1 3.7 0 9.1 9.1 0 0 1 4 8 2.35 2.35 0 0 1-3.2 2.1 8.8 8.8 0 0 1-5.1-8.9zM149.4 195.6l3.6-2.1a3.1 3.1 0 0 1 3.5 .7 9 9 0 0 1 3.6 8.1 2.56 2.56 0 0 1-1.1 1.6l-3.6 2M150.8 198.1l3.3 1.9a2.83 2.83 0 0 1 0 3.4 2.35 2.35 0 0 1-2.9-1.3 3.6 3.6 0 0 1-.7-3.7z"/>
<path d="M153.1 191.1l-1.1 .7M158.8 194.7a12.3 12.3 0 0 1 2.1 3.6M158.8 194.7v-14.5a40.5 40.5 0 0 1 14.6 25.3l-12.5-7.2M162.3 192.6l1 1.3 1.1 2.3M162.3 192.6l-3.5 2.1M162.3 183.3v9.3M164.4 196.2l-3.5 2.1M164.4 196.2l8.1 4.7M179.6 181.7a73.8 73.8 0 0 1-8.9-29.8 34.3 34.3 0 0 1 3.8-18.7 17.9 17.9 0 0 1 17.9-8.9 36 36 0 0 1 16.2 6.3 74.4 74.4 0 0 1 23.7 27.1 70.7 70.7 0 0 1 9.1 33.7 29.9 29.9 0 0 1-5.4 17.4 17.9 17.9 0 0 1-17.3 6.5 37.7 37.7 0 0 1-16.3-7 75.1 75.1 0 0 1-19.9-21.5M179.7 181.6a2.68 2.68 0 0 0 0 3.2 3.1 3.1 0 0 0 2.8 2 1.89 1.89 0 0 0 .6-2.8l-.3-.6M179.7 181.6l3.1 1.8M214.3 187.7a1.53 1.53 0 0 1 1.9 1.3 .99 .99 0 0 1-.5 1.5 2.07 2.07 0 0 1-1.4-2.8z"/>
<path d="M95.7 206.9a3.8 3.8 0 0 0 2.6 3.4l.9-.2M95.7 206.9l.2 .2M96.2 206.3a1.07 1.07 0 0 1 1.5 0 2.95 2.95 0 0 1 1.1 3.4 1.07 1.07 0 0 1-1.5 0 2.95 2.95 0 0 1-1.1-3.4zM96.4 207.4l.5-.7 1.1 .6 .5 1.3-.5 .7-1.1-.6M96.4 207.4l.5 1.3M96.5 205.4a1.42 1.42 0 0 0-.8 1.5M96.5 205.4l1.7-1a2.25 2.25 0 0 1 2.6 1.4 2.84 2.84 0 0 1 .4 3.2l-2 1.1M96.5 205.4a2.28 2.28 0 0 1 2.6 1.4 2.84 2.84 0 0 1 .3 3.2l-.2 .1M97.3 206.9l-.9 .5M97.4 206.9l.5 1.3M97.9 208.2l.6 .3M97.9 208.2l-1 .5"/>
<path d="M100 204.8l7.1-4.1a1.73 1.73 0 0 1 1.5 2.6l-7.1 4.1M107.9 200.8a1.94 1.94 0 0 1 1 1.8M111.2 219.5a2.06 2.06 0 0 1 2.2-.7 2.06 2.06 0 0 1 1.5 1.6 1.56 1.56 0 0 1-2.6 .9l-.4-.2a1.35 1.35 0 0 1-.7-1.6zM111.3 219.9a1.44 1.44 0 0 0 1.1 1.5M111.7 219.1v.2M111.9 219.9l-.1 .3 .3 .5M111.9 219.9l.2 .8M112.5 219l-.2 .1a.94 .94 0 0 0-.9 .6 .94 .94 0 0 0 .3 1M112.7 219.4l.7 .1 .4 .3M112.7 219.4l-.5 .1-.3 .4M112.7 219.4l-.8 .5M112.7 219.4l1.1 .4"/>
<path d="M112.7 219.4l-.2 .8M113.6 219.3l.5 .3 .3 .4M113.8 219.8l.2 .3 .1 .5M113.8 219.8l.3 .8M113.8 219.8l-.3 .8M114.5 217.7a8.9 8.9 0 0 1 4.3 7.4M153.7 220a2.28 2.28 0 0 1 3.1 .6 5.3 5.3 0 0 1 1.8 5.4 1.57 1.57 0 0 1-2.3 .6 6 6 0 0 1-3.1-5.7zM154.8 219.6a5.4 5.4 0 0 0 2.9 6.2l.9 .3M158.8 206a2.9 2.9 0 0 0 2.1-1.2l12.5 7.3a10.8 10.8 0 0 1-5.4 8.6 11 11 0 0 1-9.2-.2zM161.1 205l-1.1 .6M162.3 218.5a12.4 12.4 0 0 0 7.8 .6M162.3 205.7v12.8"/>
<path d="M162.3 218.5l-3.5 2M174.9 207.7a1.92 1.92 0 0 1 2.6 .2 5.9 5.9 0 0 1 2.5 5.4 1.58 1.58 0 0 1-2.5 1.1 6 6 0 0 1-3.1-5.7zM176 207.3a5.5 5.5 0 0 0 2.3 5.9l.6 .4 .9 .2M178.5 208.8l-.3-.1a.75 .75 0 0 0-.7 1 2.11 2.11 0 0 0 1.7 1.9l.3-.1 .2-.5M60.4 235.3a1.95 1.95 0 0 0-1.9 2.2 7.2 7.2 0 0 0 1.9 5l8.8 10.5a12.8 12.8 0 0 0 7.3 4.8l9.8-.3a2.34 2.34 0 0 0 1.9-2.9 8.5 8.5 0 0 0-1.9-4.3M61.1 238.6a1.53 1.53 0 0 1 1.9 1.3 .98 .98 0 0 1-.5 1.4 2.02 2.02 0 0 1-1.4-2.7zM61.8 234.5l-.8 .2-1.5 .8M61.8 234.5l8.8-.3-1.4 .8M61.8 234.5l-1.4 .8M62.4 238.8l.1 .6 .6 .7M69.2 235a9.4 9.4 0 0 1 6.3 2.7l2 2.1M69.2 235l-8.8 .3"/>
<path d="M69.5 234.2l3.3-1.9a5.7 5.7 0 0 1 5.9 .5 19.4 19.4 0 0 1 9.1 16v.7M77.5 239.8l8.8 10.5M77.5 239.8l1.4-.8 8.8 10.5M89 226.6a3.8 3.8 0 0 1 4.6-.7 14.3 14.3 0 0 1 7.5 10.3 6.5 6.5 0 0 1-1 5.5 3.8 3.8 0 0 1-4.5 .7 14.3 14.3 0 0 1-7.7-12.5 5.2 5.2 0 0 1 1.1-3.3zM89.8 226l4.3-2.5a4.7 4.7 0 0 1 4.6 .4 14.6 14.6 0 0 1 6.8 12.1 4.4 4.4 0 0 1-1.9 4l-4.3 2.4M93 231.6a2.47 2.47 0 0 1 2.8 1.3 3.4 3.4 0 0 1 .6 3.5 1.35 1.35 0 0 1-2.1 0 3.9 3.9 0 0 1-1.6-4.5zM105.1 222.1l-.1 1.3M105.1 222.1a2.34 2.34 0 0 1 3.6-1.5 8.9 8.9 0 0 1 4.7 8.4 2.49 2.49 0 0 1-4 1.7l-.4-.2M105.1 222.1v.2M105.7 221.2a2.78 2.78 0 0 1 3.7 .1 8.6 8.6 0 0 1 3.6 8 2.3 2.3 0 0 1-3.6 1.4 8.6 8.6 0 0 1-4.3-8.4zM106.2 220.5l5.3-3.1a3.5 3.5 0 0 1 4 1 9.1 9.1 0 0 1 3.2 7.5 2.61 2.61 0 0 1-1.2 1.9l-5.3 3.1M106.9 223.8l.3 .1"/>
<path d="M107 223.4a1.47 1.47 0 0 1 2.3-.1 4.7 4.7 0 0 1 1.9 4.7 1.33 1.33 0 0 1-2.1 .5 4.7 4.7 0 0 1-2.2-4.7zM107.2 223.9a4.4 4.4 0 0 0 2.7 4.5 1.21 1.21 0 0 0 1.5-1.4M108.7 223l-1.5 .9M109.1 223.2a1.26 1.26 0 0 0-1.9 .7M111.5 220.4a1.57 1.57 0 0 0 1.6 1M111.7 220.7a1.01 1.01 0 0 1-.2-1.2 1.01 1.01 0 0 1 1.1-.4 1.6 1.6 0 0 1 1.9 1.6l-.2 .3-.7 .4M111.7 220.7l.8 .6 .6 .1M111.8 220.8v.1M112.1 220.7l.5 .3 .6 .1M112.1 220.7l1.1 .4M112.5 220.2l-.5 .3 1-.1M112.5 220.2l.5 .2"/>
<path d="M113 220.4l.6 .5-.1-.3M113 220.4l.5 .2M113.1 221.4h.5M113.6 221.4l-.3 .2M114.1 220.6l-.5 .4-.4 .1M114.1 220.6l-.9 .5M114.5 220.3v.5M129.1 237.5a1.85 1.85 0 0 1 1 1.9M138.2 231.4a3.8 3.8 0 0 0 2.5 3.4l1-.2M138.2 231.4l.1 .2M138.6 230.8a1.28 1.28 0 0 1 1.9 .4 2.65 2.65 0 0 1 .7 3 1.28 1.28 0 0 1-2-.5 2.65 2.65 0 0 1-.6-2.9zM138.9 229.9a2.33 2.33 0 0 1 2.6 1.3 2.91 2.91 0 0 1 .4 3.3l-.2 .2"/>
<path d="M138.9 231.9l.5-.7 1 .6 .5 1.3-.5 .7-1-.6M138.9 231.9l.5 1.3M138.9 229.9a1.43 1.43 0 0 0-.7 1.5M138.9 229.9l1.8-1a2.28 2.28 0 0 1 2.6 1.4 2.91 2.91 0 0 1 .3 3.2l-1.9 1.2M139.8 231.4l-.9 .5M139.8 231.4l.5 1.3M140.3 232.7l.6 .3M140.3 232.7l-.9 .5M142.4 229.3l7.1-4.1a1.66 1.66 0 0 1 1.8 1.9l-.2 .6-7.2 4.2M150.3 225.3a1.85 1.85 0 0 1 1 1.8M157.2 221h-.6a1.67 1.67 0 0 0 .4 2.3 .88 .88 0 0 0 1.5 .1v-.2M71.1 243.2a2.31 2.31 0 0 1 3.1 .6 5.4 5.4 0 0 1 1.8 5.4 1.83 1.83 0 0 1-2.9 .3 6.1 6.1 0 0 1-2.5-5.3z"/>
<path d="M72.2 242.8a5.5 5.5 0 0 0 2.3 5.9l.6 .3 .8 .2M72.9 243a17.1 17.1 0 0 0 3.3 5.5M83.8 251.6a1.48 1.48 0 0 1 1.9 1.3 .96 .96 0 0 1-.6 1.5 2.07 2.07 0 0 1-1.3-2.8zM85 251.9l.2 .5 .6 .8M87.7 249.5a7.1 7.1 0 0 1 1.8 5.8 3.3 3.3 0 0 1-2.3 2M87.7 249.5l-1.4 .8M117.4 243a1.12 1.12 0 0 1 1.6 .1 2.89 2.89 0 0 1 .9 3.4 1.7 1.7 0 0 1-2.3-1 2.51 2.51 0 0 1-.2-2.5zM117.7 242.1a1.96 1.96 0 0 0-.6 2.4 3.5 3.5 0 0 0 2.5 2.6M117.7 242.1l1.7-.9a1.43 1.43 0 0 1 1.8 .4 3.9 3.9 0 0 1 1.4 3.9l-.4 .4-1.8 1M117.7 242.1a1.94 1.94 0 0 1 2.3 1 3.6 3.6 0 0 1 .8 3.4l-.4 .4M117.7 244l.6-.6 1 .8 .4 1.3-.6 .6-1-.8M117.7 244l.4 1.3"/>
<path d="M118.5 243.6l-.8 .4M118.6 243.7l.4 1.1M119 244.8l.6 .5M119 244.8l-.9 .5M119.3 246.8l.3 .3M120.4 246.9l-.8 .2M121.2 241.5l7.1-4a1.76 1.76 0 0 1 1.7 2.4l-7.3 4.3"/>
</g>
<path d="M253.4 142.5l19.3-11.2" fill="none" stroke="#000" stroke-width=".2" stroke-dasharray="6.3 1.3 1.3 1.3 1.3 1.3" stroke-dashoffset="4.7"/>
<path d="M343 90.7l5.4-3.1M281.3 126.4l2.4-1.4M281.3 126.4l2.5-1.4M168.5 191.5l-5 2.8M181.3 184.1l-4.3 2.5M181.3 184.1l-4.3 2.4" fill="none" stroke="#000" stroke-width=".2" stroke-dasharray="6.3 1.3 1.3 1.3 1.3 1.3"/>
<path d="M194.8 151.8l-31.9 18.4M216 188.5l-31.9 18.5" fill="none" stroke="#000" stroke-width=".2" stroke-dasharray="6.3 1.3 1.3 1.3 1.3 1.3" stroke-dashoffset="3.8"/>
<path d="M257.6 115.6l9.7-5.6M278.8 152.3l9.7-5.6M152 176.5l-9.7 5.6M173.2 213.3l-9.7 5.5" fill="none" stroke="#000" stroke-width=".2" stroke-dasharray="6.3 1.3 1.3 1.3 1.3 1.3" stroke-dashoffset="3.9"/>
<path d="M136.8 185.3l-6.9 4M158 222l-6.9 4" fill="none" stroke="#000" stroke-width=".2" stroke-dasharray="6.3 1.3 1.3 1.3 1.3 1.3" stroke-dashoffset="5.6"/>
<path d="M117.5 196.4l-8.8 5.1M138.7 233.2l-8.8 5.1" fill="none" stroke="#000" stroke-width=".2" stroke-dasharray="6.3 1.3 1.3 1.3 1.3 1.3" stroke-dashoffset="4.4"/>
<path d="M209.3 143.4l-46.4 26.8M230.6 180.1l-46.5 26.9" fill="none" stroke="#000" stroke-width=".2" stroke-dasharray="6.3 1.3 1.3 1.3 1.3 1.3" stroke-dashoffset="1.7"/>
<path d="M158 173l-28.1 16.3M179.2 209.8l-28.1 16.2" fill="none" stroke="#000" stroke-width=".2" stroke-dasharray="6.3 1.3 1.3 1.3 1.3 1.3" stroke-dashoffset="-.3"/>
<path d="M278.1 103.7l5.6-3.2M239.3 126.1l32.7-18.9M299.3 140.5l5.7-3.3M260.5 162.9l32.8-18.9M96.1 233.3l-10.8 6.2" fill="none" stroke="#000" stroke-width=".2" stroke-dasharray="6.3 1.3 1.3 1.3 1.3 1.3" stroke-dashoffset="3.3"/>
<path d="M278.1 103.7l26.9-15.5M299.3 140.5l26.9-15.5" fill="none" stroke="#000" stroke-width=".2" stroke-dasharray="6.3 1.3 1.3 1.3 1.3 1.3" stroke-dashoffset=".4"/>
<path d="M292.3 120l30.5-17.6M200.8 148.3l8.5-4.9M222 185.1l8.6-4.9" fill="none" stroke="#000" stroke-width=".2" stroke-dasharray="6.3 1.3 1.3 1.3 1.3 1.3" stroke-dashoffset="4.6"/>
<path d="M239.3 126.1l11.5-6.6M260.5 162.9l11.5-6.7" fill="none" stroke="#000" stroke-width=".2" stroke-dasharray="6.3 1.3 1.3 1.3 1.3 1.3" stroke-dashoffset="2.9"/>
<path d="M326 96v-45.5" fill="none" stroke="#000" stroke-width=".2" stroke-dasharray="6.3 1.3 1.3 1.3 1.3 1.3" stroke-dashoffset="-.5"/>
<path d="M355.3 83.6l8.2-4.7" fill="none" stroke="#000" stroke-width=".2" stroke-dasharray="6.3 1.3 1.3 1.3 1.3 1.3" stroke-dashoffset="4.8"/>
<path d="M371 74.6l11.6-6.7" fill="none" stroke="#000" stroke-width=".2" stroke-dasharray="6.3 1.3 1.3 1.3 1.3 1.3" stroke-dashoffset="2.8"/>
<path d="M153.9 199.9l-36.3 21M154 199.9l-36.4 21" fill="none" stroke="#000" stroke-width=".2" stroke-dasharray="6.3 1.3 1.3 1.3 1.3 1.3" stroke-dashoffset="1.2"/>
<path d="M110.7 224.8l-7.1 4.2" fill="none" stroke="#000" stroke-width=".2" stroke-dasharray="6.3 1.3 1.3 1.3 1.3 1.3" stroke-dashoffset="5.4"/>
<g fill="none" stroke="#000" stroke-width=".2">
<path d="M9.9 10h115.6v146.4h-115.6zM27.6 10v146.4M59.7 10v146.4M110.8 10v146.4M9.9 20.2h115.6M9.9 26.7h115.6M9.9 42.3h115.6M9.9 57.9h115.6M329.8 47.2l.7 .7-2.7 1.9zM337.1 40.9l-9.3 8.9M385.6 44.3l1.7 13.1M386.4 54.2l1-.2-.1 3.4z"/>
<path d="M9.9 64.4h115.6M9.9 80h115.6M305.1 70.8l1.8 15.5M284.6 94.1l.9 .3-1.4 3zM288.6 82.1l-4.5 15.3M306 83.1l1-.2-.1 3.4zM353 91.8l3 1.5-.6 .8zM353 91.8l15.5 10.9M368.9 86.8l3.1 1.1-.5 .9zM368.9 86.8l17.6 9.1M9.9 104.6h115.6M347.9 110.2l1.7 2.9-.9 .4z"/>
<path d="M347.9 110.2l9.6 23M9.9 120.2h115.6M9.9 125.8h115.6M9.9 136h115.6M278.8 127.8l3.1 1.2-.5 .9zM278.8 127.8l40.9 23.1M307.9 137.8l3.3 .2-.2 1zM307.9 137.8l22.9 5.3M329.1 125.6l3.1 1.1-.5 .9zM329.1 125.6l12.5 6.9M9.9 146.2h115.6M76.9 198.9l19.8 9.2"/>
<path d="M95.8 184.7l22.1 11M115.1 193.8l2.8 1.9-3.2-1zM181.6 186.8l2 2.6-.9 .5zM181.6 186.8l19.8 38.2M82.3 216.9l29.5 4M93.9 206.2l2.8 1.9-3.2-1zM108.5 219.9l3.3 1h-3.4zM241.6 207l3.3-.5v1.1zM241.6 207l43.4 .5M46.7 230.7l14.3 4M58 233.3l3 1.4-3.3-.4zM140.7 233.4l2.5 2.2-.8 .7z"/>
<path d="M140.7 233.4l7.6 9.4M175.3 228l2.5 2.1-.7 .7zM175.3 228l18.3 20.4M97.8 242.8l1 3.2-1 .2zM97.8 242.8l2.9 16.8M119.4 245.8l2.7 2-.7 .7zM119.4 245.8l8.8 8.9"/>
<circle cx="340.7" cy="37.5" r="4.9"/>
<circle cx="384.9" cy="39.5" r="4.9"/>
<circle cx="290" cy="77.4" r="4.9"/>
<circle cx="304.5" cy="65.9" r="4.9"/>
<circle cx="390.9" cy="98.2" r="4.9"/>
<circle cx="372.6" cy="105.5" r="4.9"/>
<circle cx="346" cy="135" r="4.9"/>
<circle cx="359.4" cy="137.8" r="4.9"/>
<circle cx="324" cy="153.4" r="4.9"/>
<circle cx="335.6" cy="144.2" r="4.9"/>
<circle cx="72.5" cy="196.8" r="4.9"/>
<circle cx="91.4" cy="182.5" r="4.9"/>
<circle cx="77.4" cy="216.2" r="4.9"/>
<circle cx="290" cy="207.6" r="4.9"/>
<circle cx="41.9" cy="229.4" r="4.9"/>
<circle cx="203.6" cy="229.4" r="4.9"/>
<circle cx="131.7" cy="258.1" r="4.9"/>
<circle cx="151.4" cy="246.7" r="4.9"/>
<circle cx="196.9" cy="252" r="4.9"/>
<circle cx="101.5" cy="264.5" r="4.9"/>
</g>
<g fill="none" stroke="#c0c0c0" stroke-width=".35">
<path d="M60 2.5v7.5M110 2.5v7.5M160 2.5v7.5M210 2.5v7.5M260 2.5v7.5M310 2.5v7.5M360 2.5v7.5M2.5 48.5h7.5M410 48.5h7.5M2.5 98.5h7.5M410 98.5h7.5M2.5 148.5h7.5"/>
<path d="M410 148.5h7.5M2.5 198.5h7.5M410 198.5h7.5M2.5 248.5h7.5M410 248.5h7.5M60 287v7.5M110 287v7.5M160 287v7.5M210 287v7.5M260 287v7.5M310 287v7.5M360 287v7.5"/>
</g>
<g fill="none" stroke="#c0c0c0" stroke-width=".5">
<path d="M263.8 231.8v17M310.6 231.8v38.2M328.8 231.8v55.2M328.8 238.2h81.2M380.8 231.8v6.4M410 231.8h-180v55.2M230 248.8h180M230 257.3h98.8M230 253h98.8M237.8 248.8v38.2M257 248.8v38.2M274.4 248.8v38.2"/>
<path d="M284.6 248.8v38.2M295 248.8v17M230 265.8h98.8M230 261.5h98.8M230 278.5h54.6M230 274.3h54.6M230 270h180M397 278.5h13M397 270v12.8M230 282.8h180M373 282.8v4.2"/>
</g>
<path d="M10 10h400v277h-400z" fill="none" stroke="#c0c0c0" stroke-width=".7"/>
<path d="M329.8 47.2l.7 .7-2.7 1.9zM284.6 94.1l.9 .3-1.4 3zM368.9 86.8l3.1 1.1-.5 .9zM353 91.8l3 1.5-.6 .8zM347.9 110.2l1.7 2.9-.9 .4zM278.8 127.8l3.1 1.2-.5 .9zM241.6 207l3.3-.5v1.1zM181.6 186.8l2 2.6-.9 .5zM175.3 228l2.5 2.1-.7 .7zM58 233.3l3 1.4-3.3-.4zM108.5 219.9l3.3 1h-3.4zM93.9 206.2l2.8 1.9-3.2-1zM115.1 193.8l2.8 1.9-3.2-1zM140.7 233.4l2.5 2.2-.8 .7zM119.4 245.8l2.7 2-.7 .7zM97.8 242.8l1 3.2-1 .2zM307.9 137.8l3.3 .2-.2 1zM329.1 125.6l3.1 1.1-.5 .9zM306 83.1l1-.2-.1 3.4zM386.4 54.2l1-.2-.1 3.4z" fill="#000"/>
<g font-size="8.1">
<text x="27.7" y="8">8</text>
<text x="82.7" y="8">7</text>
<text x="132.7" y="8">6</text>
<text x="182.7" y="8">5</text>
<text x="232.7" y="8">4</text>
<text x="282.7" y="8">3</text>
<text x="332.7" y="8">2</text>
<text x="387.7" y="8">1</text>
<text x="3" y="30.4">F</text>
<text x="413" y="30.4">F</text>
<text x="2.8" y="79.6">E</text>
<text x="412.8" y="79.6">E</text>
<text x="2" y="129.6">D</text>
<text x="412" y="129.6">D</text>
<text x="1.7" y="179.6">C</text>
<text x="411.7" y="179.6">C</text>
<text x="2.7" y="229.6">B</text>
<text x="412.7" y="229.6">B</text>
<text x="2" y="278.9">A</text>
<text x="412" y="278.9">A</text>
<text x="27.7" y="295">8</text>
<text x="82.7" y="295">7</text>
<text x="132.7" y="295">6</text>
<text x="182.7" y="295">5</text>
<text x="232.7" y="295">4</text>
<text x="282.7" y="295">3</text>
<text x="332.7" y="295">2</text>
<text x="387.7" y="295">1</text>
</g>
<g font-size="4.7">
<text x="13.8" y="14.5">ITEM</text>
<text x="38.1" y="14.5">PART</text>
<text x="70.6" y="16.8">DESCRIPTION</text>
<text x="113.1" y="16.8">QTY.</text>
<text x="14.4" y="19">NO.</text>
<text x="34.3" y="19">NUMBER</text>
<text x="17.5" y="24.7">1</text>
<text x="28.1" y="24.7">Flywheel</text>
<text x="116.9" y="24.7">1</text>
<text x="17.5" y="35.7">2</text>
<text x="28.1" y="31.2">Flywheel</text>
<text x="28.1" y="35.7">Mount Chain</text>
<text x="116.9" y="35.7">1</text>
<text x="28.1" y="40.3">Side</text>
<text x="338.1" y="39.2">10</text>
<text x="383.6" y="41.1">7</text>
<text x="28.1" y="46.8">Flywheel</text>
<text x="17.5" y="51.3">3</text>
<text x="28.1" y="51.3">Mount Plain</text>
<text x="116.9" y="51.3">1</text>
<text x="28.1" y="55.8">Side</text>
<text x="17.5" y="62.4">4</text>
<text x="28.1" y="62.4">Flywheel Axle</text>
<text x="116.9" y="62.4">1</text>
<text x="28.1" y="68.9">Meccano 95</text>
<text x="303.3" y="67.5">8</text>
<text x="17.5" y="73.4">5</text>
<text x="28.1" y="73.4">Sprocket 36</text>
<text x="28.1" y="77.9">Teeth</text>
<text x="116.9" y="73.4">1</text>
<text x="288.7" y="79">8</text>
<text x="28.1" y="84.5">RS 626-2RS</text>
<text x="28.1" y="89">Single Row</text>
<text x="17.5" y="93.5">6</text>
<text x="28.1" y="93.5">Deep</text>
<text x="116.9" y="93.5">2</text>
<text x="28.1" y="98.1">Groove Ball</text>
<text x="389.6" y="99.8">6</text>
<text x="28.1" y="102.6">Bearing</text>
<text x="370" y="107.1">11</text>
<text x="17.5" y="113.6">7</text>
<text x="28.1" y="109.1">Flywheel Axle</text>
<text x="28.1" y="113.6">Bearing</text>
<text x="116.9" y="113.6">2</text>
<text x="28.1" y="118.2">Mount</text>
<text x="17.5" y="124.7">8</text>
<text x="28.1" y="124.7">M3 Nut</text>
<text x="116.9" y="124.7">4</text>
<text x="28.1" y="130.3">M3x12 Hex</text>
<text x="17.5" y="132.6">9</text>
<text x="28.1" y="134.9">Head Bolt</text>
<text x="116.9" y="132.6">4</text>
<text x="344.7" y="136.6">8</text>
<text x="16.2" y="142.8">10</text>
<text x="28.1" y="140.5">Meccano 69</text>
<text x="116.9" y="142.8">1</text>
<text x="358.2" y="139.5">5</text>
<text x="28.1" y="145">Set Screw</text>
<text x="334.3" y="145.9">8</text>
<text x="16.2" y="153">11</text>
<text x="28.1" y="150.7">Shaft Collar</text>
<text x="28.1" y="155.2">6mm</text>
<text x="116.9" y="153">2</text>
<text x="322.7" y="155">2</text>
<text x="90.1" y="184.1">9</text>
<text x="71.2" y="198.4">9</text>
<text x="288.7" y="209.2">1</text>
<text x="74.8" y="217.9">11</text>
<text x="40.7" y="231">7</text>
<text x="202.3" y="231">4</text>
<text x="150.1" y="248.4">9</text>
<text x="195.7" y="253.7">3</text>
<text x="130.4" y="259.8">9</text>
<text x="100.3" y="266.2">6</text>
</g>
<text font-size="4.1" x="21" y="293.7">SOLIDWORKS Educational Product. For Instructional Use Only.</text>
<g font-size="3.9">
<text x="400.9" y="275.5">A3</text>
<text x="332.6" y="276.5">Flywheel Axle Assembly (Exploded)</text>
</g>
<g font-size="2">
<text x="230.6" y="234.6">UNLESS OTHERWISE SPECIFIED:</text>
<text x="230.6" y="237.1">DIMENSIONS ARE IN MILLIMETERS</text>
<text x="230.6" y="239.6">SURFACE FINISH:</text>
<text x="264.4" y="234.6">FINISH:</text>
<text x="311.3" y="234.5">DEBURR AND</text>
<text x="311.3" y="237">BREAK SHARP</text>
<text x="311.3" y="239.5">EDGES</text>
<text x="342.6" y="236">DO NOT SCALE DRAWING</text>
<text x="383.3" y="236.2">REVISION</text>
<text x="230.6" y="242.1">TOLERANCES:</text>
<text x="232.2" y="244.6">LINEAR:</text>
<text x="232.2" y="247.1">ANGULAR:</text>
<text x="244.3" y="252">NAME</text>
<text x="260" y="251.9">SIGNATURE</text>
<text x="277.2" y="251.9">DATE</text>
<text x="330.1" y="251.9">TITLE:</text>
<text x="230.6" y="256.1">DRAWN</text>
<text x="230.9" y="260.3">CHK'D</text>
<text x="230.4" y="264.4">APPV'D</text>
<text x="231.1" y="268.8">MFG</text>
<text x="231.5" y="273">Q.A</text>
<text x="285.6" y="272.5">MATERIAL:</text>
<text x="330" y="272.5">DWG NO.</text>
<text x="285.6" y="285.5">WEIGHT:</text>
<text x="330.1" y="285.6">SCALE:1:5</text>
<text x="374.5" y="285.6">SHEET 1 OF 1</text>
</g>
</svg>
